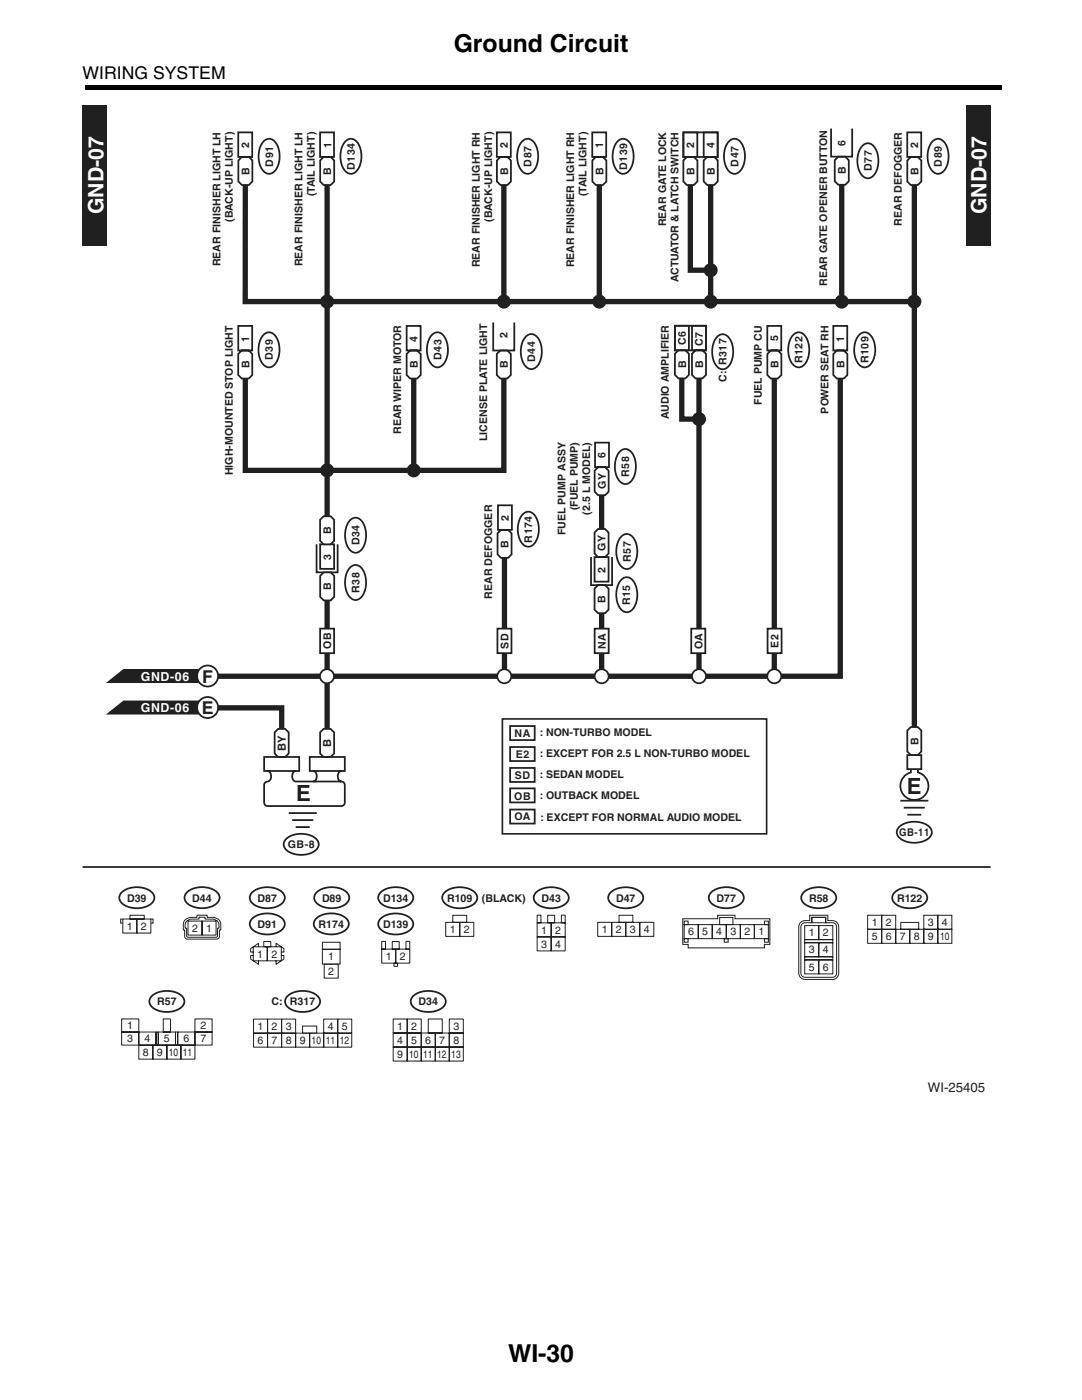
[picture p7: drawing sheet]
<svg xmlns="http://www.w3.org/2000/svg" width="216mm" height="279mm" viewBox="0 0 216 279" stroke-linecap="round" stroke-linejoin="round" font-family="sans-serif">
<path d="M17 17h183v.8h-183z" fill="#000"/>
<g fill="#231f20">
<path d="M16.5 21h4.9v28h-4.9z"/>
<path d="M192.8 21h4.9v28h-4.9z"/>
</g>
<path d="M52.8 28.1a1.63 1.63 0 0 1 2.6 .9 4.9 4.9 0 0 1-.8 5.3 1.63 1.63 0 0 1-2.5-.9 4.9 4.9 0 0 1 .7-5.3zM16.5 173.1h181.2" fill="none" stroke="#231f20" stroke-width=".35"/>
<path d="M49 36.2l-.1 24h133.6M49 74.8v19.1h51.6v-19.1M42.1 141.3h14.1v4.6" fill="none" stroke="#231f20" stroke-width="1.1" stroke-linecap="butt"/>
<path d="M48.3 31.3h1.4l.7 .7v4.2l-.7 .7h-1.4l-.7-.7v-4.2z" fill="#fff"/>
<path d="M47.6 26.4h2.7v4.9h-2.7zM48.3 31.3h1.4l.7 .7v4.2l-.7 .7h-1.4l-.7-.7v-4.2zM69.1 28.1a1.63 1.63 0 0 1 2.6 .9 4.9 4.9 0 0 1-.7 5.3 1.63 1.63 0 0 1-2.6-.9 4.9 4.9 0 0 1 .7-5.3z" fill="none" stroke="#231f20" stroke-width=".35"/>
<path d="M65.3 36.7v67.1M65.3 119.1v32.1" fill="none" stroke="#231f20" stroke-width="1.1" stroke-linecap="butt"/>
<path d="M63.9 32l.7-.7h1.4l.7 .7v4.2l-.7 .7h-1.4l-.7-.7z" fill="#fff"/>
<path d="M63.9 26.4h2.8v4.9h-2.8zM63.9 32l.7-.7h1.4l.7 .7v4.2l-.7 .7h-1.4l-.7-.7zM104.4 28.1a1.63 1.63 0 0 1 2.6 .9 4.9 4.9 0 0 1-.8 5.3 1.63 1.63 0 0 1-2.5-.9 4.9 4.9 0 0 1 .7-5.3z" fill="none" stroke="#231f20" stroke-width=".35"/>
<path d="M100.6 36.2v24" fill="none" stroke="#231f20" stroke-width="1.1" stroke-linecap="butt"/>
<path d="M99.2 32l.7-.7h1.4l.7 .7v4.2l-.7 .7h-1.4l-.7-.7z" fill="#fff"/>
<path d="M99.2 26.4h2.8v4.9h-2.8zM99.2 32l.7-.7h1.4l.7 .7v4.2l-.7 .7h-1.4l-.7-.7zM52.8 66.7a1.63 1.63 0 0 1 2.5 .9 4.9 4.9 0 0 1-.7 5.4 1.63 1.63 0 0 1-2.5-1 4.9 4.9 0 0 1 .7-5.3z" fill="none" stroke="#231f20" stroke-width=".35"/>
<path d="M48.3 70h1.4l.7 .7v4.2l-.7 .7h-1.4l-.7-.7v-4.2z" fill="#fff"/>
<path d="M47.6 65.1h2.7v4.9h-2.7zM48.3 70h1.4l.7 .7v4.2l-.7 .7h-1.4l-.7-.7v-4.2zM86.4 66.7a1.63 1.63 0 0 1 2.6 .9 4.9 4.9 0 0 1-.8 5.4 1.63 1.63 0 0 1-2.5-1 4.9 4.9 0 0 1 .7-5.3z" fill="none" stroke="#231f20" stroke-width=".35"/>
<path d="M82.6 74.8v19.1" fill="none" stroke="#231f20" stroke-width="1.1" stroke-linecap="butt"/>
<path d="M81.9 70h1.4l.7 .7v4.2l-.7 .7h-1.4l-.7-.7v-4.2z" fill="#fff"/>
<path d="M81.2 65.1h2.8v4.9h-2.8zM81.9 70h1.4l.7 .7v4.2l-.7 .7h-1.4l-.7-.7v-4.2zM105.1 67a1.63 1.63 0 0 1 2.6 1 4.9 4.9 0 0 1-.7 5.3 1.63 1.63 0 0 1-2.6-.9 4.9 4.9 0 0 1 .7-5.4z" fill="none" stroke="#231f20" stroke-width=".35"/>
<path d="M100.7 110.7v24.1M120.1 122.4v12.4" fill="none" stroke="#231f20" stroke-width="1.1" stroke-linecap="butt"/>
<path d="M99.9 70h1.4l.7 .7v4.2l-.7 .7h-1.4l-.7-.7v-4.2z" fill="#fff"/>
<path d="M99.9 70h1.4l.7 .7v4.2l-.7 .7h-1.4l-.7-.7v-4.2zM104.5 102.5a1.63 1.63 0 0 1 2.6 1 4.9 4.9 0 0 1-.7 5.3 1.63 1.63 0 0 1-2.6-1 4.9 4.9 0 0 1 .7-5.3z" fill="none" stroke="#231f20" stroke-width=".35"/>
<path d="M100 105.8h1.4l.7 .7v4.2l-.7 .7h-1.4l-.7-.7v-4.2z" fill="#fff"/>
<path d="M123.9 90a1.63 1.63 0 0 1 2.6 .9 4.9 4.9 0 0 1-.7 5.4 1.63 1.63 0 0 1-2.6-1 4.9 4.9 0 0 1 .7-5.3zM99.4 100.9h2.8v4.9h-2.8zM100 105.8h1.4l.7 .7v4.2l-.7 .7h-1.4l-.7-.7v-4.2z" fill="none" stroke="#231f20" stroke-width=".35"/>
<path d="M119.4 93.3h1.4l.7 .7v4.2l-.7 .7h-1.4l-.7-.7v-4.2z" fill="#fff"/>
<path d="M158.5 66.7a1.63 1.63 0 0 1 2.6 .9 4.9 4.9 0 0 1-.7 5.4 1.63 1.63 0 0 1-2.6-1 4.9 4.9 0 0 1 .7-5.3zM118.8 88.4h2.8v4.9h-2.8zM119.4 93.3h1.4l.7 .7v4.2l-.7 .7h-1.4l-.7-.7v-4.2z" fill="none" stroke="#231f20" stroke-width=".35"/>
<path d="M136.1 74.8v8.9h3.4M139.5 71.6v63.4M154.6 74.8v60.2" fill="none" stroke="#231f20" stroke-width="1.1" stroke-linecap="butt"/>
<path d="M153.9 70h1.4l.7 .7v4.2l-.7 .7h-1.4l-.7-.7v-4.2z" fill="#fff"/>
<path d="M153.2 65.1h2.7v4.9h-2.7zM153.9 70h1.4l.7 .7v4.2l-.7 .7h-1.4l-.7-.7v-4.2zM171.7 66.7a1.63 1.63 0 0 1 2.5 .9 4.9 4.9 0 0 1-.7 5.4 1.63 1.63 0 0 1-2.5-1 4.9 4.9 0 0 1 .7-5.3z" fill="none" stroke="#231f20" stroke-width=".35"/>
<path d="M167.7 74.8v60.2h-129.6" fill="none" stroke="#231f20" stroke-width="1.1" stroke-linecap="butt"/>
<path d="M167 70h1.4l.7 .7v4.2l-.7 .7h-1.4l-.7-.7v-4.2z" fill="#fff"/>
<path d="M123.5 28.1a1.63 1.63 0 0 1 2.5 .9 4.9 4.9 0 0 1-.7 5.3 1.63 1.63 0 0 1-2.6-.9 4.9 4.9 0 0 1 .8-5.3zM166.3 65.1h2.8v4.9h-2.8zM167 70h1.4l.7 .7v4.2l-.7 .7h-1.4l-.7-.7v-4.2z" fill="none" stroke="#231f20" stroke-width=".35"/>
<path d="M119.6 36.2v24M141.9 36.2v24M168 36.2v24M182.5 36.2v112" fill="none" stroke="#231f20" stroke-width="1.1" stroke-linecap="butt"/>
<path d="M118.2 32l.7-.7h1.4l.7 .7v4.2l-.7 .7h-1.4l-.7-.7z" fill="#fff"/>
<path d="M118.2 26.4h2.8v4.9h-2.8zM118.2 32l.7-.7h1.4l.7 .7v4.2l-.7 .7h-1.4l-.7-.7zM145.7 28.1a1.63 1.63 0 0 1 2.5 .9 4.9 4.9 0 0 1-.7 5.3 1.63 1.63 0 0 1-2.5-.9 4.9 4.9 0 0 1 .7-5.3z" fill="none" stroke="#231f20" stroke-width=".35"/>
<path d="M140.5 32l.7-.7h1.4l.7 .7v4.2l-.7 .7h-1.4l-.7-.7z" fill="#fff"/>
<path d="M140.5 32l.7-.7h1.4l.7 .7v4.2l-.7 .7h-1.4l-.7-.7zM140.5 26.4h2.7v4.9h-2.7z" fill="none" stroke="#231f20" stroke-width=".35"/>
<path d="M137.8 36.2v17.7h4.1" fill="none" stroke="#231f20" stroke-width="1.1" stroke-linecap="butt"/>
<path d="M136.4 32l.7-.7h1.4l.7 .7v4.2l-.7 .7h-1.4l-.7-.7z" fill="#fff"/>
<path d="M136.4 32l.7-.7h1.4l.7 .7v4.2l-.7 .7h-1.4l-.7-.7zM136.4 26.4h2.8v4.9h-2.8zM186.3 28.1a1.63 1.63 0 0 1 2.6 .9 4.9 4.9 0 0 1-.7 5.3 1.63 1.63 0 0 1-2.6-.9 4.9 4.9 0 0 1 .7-5.3z" fill="none" stroke="#231f20" stroke-width=".35"/>
<path d="M181.8 31.3h1.4l.7 .7v4.2l-.7 .7h-1.4l-.7-.7v-4.2z" fill="#fff"/>
<path d="M172.3 29a1.63 1.63 0 0 1 2.6 .9 4.9 4.9 0 0 1-.7 5.3 1.63 1.63 0 0 1-2.6-.9 4.9 4.9 0 0 1 .7-5.3zM181.1 26.4h2.8v4.9h-2.8zM181.8 31.3h1.4l.7 .7v4.2l-.7 .7h-1.4l-.7-.7v-4.2z" fill="none" stroke="#231f20" stroke-width=".35"/>
<path d="M167.3 31.3h1.4l.7 .7v4.2l-.7 .7h-1.4l-.7-.7v-4.2z" fill="#fff"/>
<path d="M167.3 31.3h1.4l.7 .7v4.2l-.7 .7h-1.4l-.7-.7v-4.2zM134.7 65h2.8v4.9h-2.8zM143.3 67.1a1.63 1.63 0 0 1 2.6 .9 4.9 4.9 0 0 1-.7 5.4 1.63 1.63 0 0 1-2.6-1 4.9 4.9 0 0 1 .7-5.3z" fill="none" stroke="#231f20" stroke-width=".35"/>
<path d="M134.7 70.6l.7-.7h1.4l.7 .7v4.2l-.7 .7h-1.4l-.7-.7z" fill="#fff"/>
<path d="M134.7 70.6l.7-.7h1.4l.7 .7v4.2l-.7 .7h-1.4l-.7-.7zM138.1 65h2.8v4.9h-2.8z" fill="none" stroke="#231f20" stroke-width=".35"/>
<path d="M138.1 70.6l.7-.7h1.4l.7 .7v4.2l-.7 .7h-1.4l-.7-.7z" fill="#fff"/>
<path d="M134.7 65h6.2v4.9h-6.2zM138.1 70.6l.7-.7h1.4l.7 .7v4.2l-.7 .7h-1.4l-.7-.7zM63.2 108.7v5.6h4.2v-5.6M63.9 108.7h2.8v4.9h-2.8zM70.1 103.7a1.63 1.63 0 0 1 2.5 .9 4.9 4.9 0 0 1-.7 5.4 1.63 1.63 0 0 1-2.6-1 4.9 4.9 0 0 1 .8-5.3zM70.1 113.1a1.63 1.63 0 0 1 2.5 1 4.9 4.9 0 0 1-.7 5.3 1.63 1.63 0 0 1-2.6-.9 4.9 4.9 0 0 1 .8-5.4z" fill="none" stroke="#231f20" stroke-width=".35"/>
<path d="M63.9 103.8l.7-.7h1.4l.7 .7v4.2l-.7 .7h-1.4l-.7-.7z" fill="#fff"/>
<path d="M63.9 103.8l.7-.7h1.4l.7 .7v4.2l-.7 .7h-1.4l-.7-.7z" fill="none" stroke="#231f20" stroke-width=".35"/>
<path d="M63.9 115l.7-.7h1.4l.7 .7v4.2l-.7 .7h-1.4l-.7-.7z" fill="#fff"/>
<path d="M63.9 115l.7-.7h1.4l.7 .7v4.2l-.7 .7h-1.4l-.7-.7zM179.4 165.2a4.8 4.8 0 0 1 6.2 0 1.63 1.63 0 0 1-.9 2.6 4.9 4.9 0 0 1-5.3-.7 1.38 1.38 0 0 1 0-1.9z" fill="none" stroke="#231f20" stroke-width=".35"/>
<path d="M181.1 145.8l.7-.7h1.4l.7 .7v4.2l-.7 .7h-1.4l-.7-.7z" fill="#fff"/>
<path d="M181.1 145.8l.7-.7h1.4l.7 .7v4.2l-.7 .7h-1.4l-.7-.7z" fill="none" stroke="#231f20" stroke-width=".35"/>
<path d="M181.3 155.3h2.4v.6h-1.7v.6h1.5v.6h-1.5v.8h1.7v.6h-2.4z" fill="#231f20"/>
<path d="M179.7 159.8h5.6M181.1 150.7h2.8v2.8h-2.8zM181.8 153.5v.7a2.8 2.8 0 0 0-1.6 4.3 2.8 2.8 0 0 0 4.6 0 2.8 2.8 0 0 0-1.6-4.3v-.7M57 167.6a4.8 4.8 0 0 1 6.3 0 1.63 1.63 0 0 1-1 2.6 4.9 4.9 0 0 1-5.3-.7 1.38 1.38 0 0 1 0-1.9zM180.4 161.2h4.2M181.1 162.6h2.8" fill="none" stroke="#231f20" stroke-width=".35"/>
<path d="M55.5 145.5h1.4l.7 .7v4.2l-.7 .7h-1.4l-.7-.7v-4.2z" fill="#fff"/>
<path d="M55.5 145.5h1.4l.7 .7v4.2l-.7 .7h-1.4l-.7-.7v-4.2z" fill="none" stroke="#231f20" stroke-width=".35"/>
<path d="M63.9 146.2l.7-.7h1.4l.7 .7v4.2l-.7 .7h-1.4l-.7-.7z" fill="#fff"/>
<path d="M63.9 146.2l.7-.7h1.4l.7 .7v4.2l-.7 .7h-1.4l-.7-.7z" fill="none" stroke="#231f20" stroke-width=".35"/>
<path d="M59.4 156.7h2.3v.6h-1.6v.6h1.5v.6h-1.5v.8h1.7v.6h-2.4z" fill="#231f20"/>
<path d="M52.7 151.1h7v2.8h-7zM53.4 153.9a1.12 1.12 0 0 1 .7 1.2 1.12 1.12 0 0 1-.9 1l-.4 .3-.1 .3v3.5a.7 .7 0 0 0 .7 .7h14.7a.7 .7 0 0 0 .7-.7v-3.5a.7 .7 0 0 0-.7-.7h-9.1a1.14 1.14 0 0 1-.7-1 1.14 1.14 0 0 1 .7-1.1M61.8 151.1h7v2.8h-7zM62.5 153.9a1.14 1.14 0 0 1 .7 1.1 1.14 1.14 0 0 1-.7 1M68.1 153.9a1.14 1.14 0 0 0-.7 1.1 1.14 1.14 0 0 0 .7 1M57.6 162.3h5.6M58.3 163.7h4.2M59 165.1h2.8" fill="none" stroke="#231f20" stroke-width=".35"/>
<path d="M21.1 136.3l3.5-2.8h16.8v2.8z" fill="#231f20"/>
<circle cx="41.4" cy="134.9" r="2.1" fill="#fff"/>
<circle cx="41.4" cy="134.9" r="2.1" fill="none" stroke="#231f20" stroke-width=".35"/>
<path d="M21.1 142.6l3.5-2.8h16.8v2.8z" fill="#231f20"/>
<circle cx="41.4" cy="141.2" r="2.1" fill="#fff"/>
<circle cx="41.4" cy="141.2" r="2.1" fill="none" stroke="#231f20" stroke-width=".35"/>
<path d="M101.8 149.1h4.9v2.8h-4.9z" fill="#fff"/>
<path d="M101.8 149.1h4.9v2.8h-4.9z" fill="none" stroke="#231f20" stroke-width=".35"/>
<path d="M101.8 144.9h4.9v2.8h-4.9z" fill="#fff"/>
<path d="M101.8 144.9h4.9v2.8h-4.9z" fill="none" stroke="#231f20" stroke-width=".35"/>
<path d="M101.8 161.6h4.9v2.8h-4.9z" fill="#fff"/>
<path d="M101.8 161.6h4.9v2.8h-4.9z" fill="none" stroke="#231f20" stroke-width=".35"/>
<path d="M101.8 153.3h4.9v2.8h-4.9z" fill="#fff"/>
<path d="M101.8 153.3h4.9v2.8h-4.9z" fill="none" stroke="#231f20" stroke-width=".35"/>
<path d="M101.8 157.4h4.9v2.8h-4.9z" fill="#fff"/>
<path d="M101.8 157.4h4.9v2.8h-4.9z" fill="none" stroke="#231f20" stroke-width=".35"/>
<path d="M100.3 143.5h52.7v23h-52.7z" fill="none" stroke="#231f20" stroke-width=".33"/>
<circle cx="100.7" cy="135" r="1.4" fill="#fff"/>
<circle cx="100.7" cy="135" r="1.4" fill="none" stroke="#231f20" stroke-width=".35"/>
<circle cx="65.3" cy="135" r="1.4" fill="#fff"/>
<circle cx="65.3" cy="135" r="1.4" fill="none" stroke="#231f20" stroke-width=".35"/>
<circle cx="120.1" cy="135" r="1.4" fill="#fff"/>
<circle cx="120.1" cy="135" r="1.4" fill="none" stroke="#231f20" stroke-width=".35"/>
<circle cx="154.6" cy="135" r="1.4" fill="#fff"/>
<circle cx="154.6" cy="135" r="1.4" fill="none" stroke="#231f20" stroke-width=".35"/>
<circle cx="139.5" cy="135" r="1.4" fill="#fff"/>
<circle cx="139.5" cy="135" r="1.4" fill="none" stroke="#231f20" stroke-width=".35"/>
<g fill="#231f20">
<circle cx="168" cy="60.2" r="1.4"/>
<circle cx="141.9" cy="60.2" r="1.4"/>
<circle cx="141.9" cy="53.9" r="1.4"/>
<circle cx="119.6" cy="60.2" r="1.4"/>
<circle cx="100.6" cy="60.2" r="1.4"/>
<circle cx="65.3" cy="60.2" r="1.4"/>
<circle cx="182.5" cy="60.2" r="1.4"/>
<circle cx="139.5" cy="83.7" r="1.4"/>
<circle cx="82.6" cy="93.9" r="1.4"/>
<circle cx="65.3" cy="93.9" r="1.4"/>
</g>
<path d="M99.3 125.5h2.8v4.9h-2.8z" fill="#fff"/>
<path d="M99.3 125.5h2.8v4.9h-2.8z" fill="none" stroke="#231f20" stroke-width=".35"/>
<path d="M63.9 125.5h2.8v4.9h-2.8z" fill="#fff"/>
<path d="M63.9 125.5h2.8v4.9h-2.8z" fill="none" stroke="#231f20" stroke-width=".35"/>
<path d="M118.7 125.5h2.8v4.9h-2.8z" fill="#fff"/>
<path d="M118.7 125.5h2.8v4.9h-2.8z" fill="none" stroke="#231f20" stroke-width=".35"/>
<path d="M138 125.5h2.8v4.9h-2.8z" fill="#fff"/>
<path d="M138 125.5h2.8v4.9h-2.8z" fill="none" stroke="#231f20" stroke-width=".35"/>
<path d="M153.2 125.5h2.8v4.9h-2.8z" fill="#fff"/>
<g fill="none" stroke="#231f20" stroke-width=".35">
<path d="M136.4 26.4h6.8v4.9h-6.8zM170.1 25.7v5.6h-4.2v-5.6M102.7 64.4v5.6h-4.3v-5.6M118 111.2v5.6h4.2v-5.6M118.7 117.5l.7-.7h1.4l.7 .7v4.2l-.7 .7h-1.4l-.7-.7zM118.7 106.3l.7-.7h1.4l.7 .7v4.2l-.7 .7h-1.4l-.7-.7zM118.7 111.2h2.8v4.9h-2.8zM124.2 115.6a1.63 1.63 0 0 1 2.5 .9 4.9 4.9 0 0 1-.7 5.4 1.63 1.63 0 0 1-2.5-1 4.9 4.9 0 0 1 .7-5.3zM124.2 106.9a1.63 1.63 0 0 1 2.5 1 4.9 4.9 0 0 1-.7 5.3 1.63 1.63 0 0 1-2.5-.9 4.9 4.9 0 0 1 .7-5.4zM153.2 125.5h2.8v4.9h-2.8zM24.2 178.3a4.8 4.8 0 0 1 6.3 0 1.63 1.63 0 0 1-1 2.5 4.9 4.9 0 0 1-5.3-.7 1.38 1.38 0 0 1 0-1.8zM37.2 178.3a4.8 4.8 0 0 1 6.3 0 1.63 1.63 0 0 1-1 2.5 4.9 4.9 0 0 1-5.3-.7 1.38 1.38 0 0 1 0-1.8z"/>
<path d="M50.2 178.3a4.8 4.8 0 0 1 6.3 0 1.63 1.63 0 0 1-1 2.5 4.9 4.9 0 0 1-5.3-.7 1.38 1.38 0 0 1 0-1.8zM63.1 178.3a4.8 4.8 0 0 1 6.3 0 1.63 1.63 0 0 1-1 2.5 4.9 4.9 0 0 1-5.3-.7 1.38 1.38 0 0 1 0-1.8zM75.8 178.3a4.8 4.8 0 0 1 6.3 0 1.63 1.63 0 0 1-.9 2.5 4.9 4.9 0 0 1-5.4-.7 1.38 1.38 0 0 1 0-1.8zM88.6 178.3a4.8 4.8 0 0 1 6.3 0 1.63 1.63 0 0 1-.9 2.5 4.9 4.9 0 0 1-5.4-.7 1.38 1.38 0 0 1 0-1.8zM106.9 178.3a4.8 4.8 0 0 1 6.3 0 1.63 1.63 0 0 1-1 2.5 4.9 4.9 0 0 1-5.3-.7 1.38 1.38 0 0 1 0-1.8zM121.8 178.3a4.8 4.8 0 0 1 6.2 0 1.63 1.63 0 0 1-.9 2.6 4.9 4.9 0 0 1-5.3-.8 1.38 1.38 0 0 1 0-1.8zM141.8 178.3a4.8 4.8 0 0 1 6.3 0 1.63 1.63 0 0 1-.9 2.5 4.9 4.9 0 0 1-5.4-.7 1.38 1.38 0 0 1 0-1.8zM160.3 178.3a4.8 4.8 0 0 1 6.3 0 1.63 1.63 0 0 1-1 2.5 4.9 4.9 0 0 1-5.3-.7 1.38 1.38 0 0 1 0-1.8zM178.4 178.3a4.8 4.8 0 0 1 6.3 0 1.63 1.63 0 0 1-.9 2.5 4.9 4.9 0 0 1-5.4-.7 1.38 1.38 0 0 1 0-1.8zM30.2 199a4.8 4.8 0 0 1 6.3 0 1.63 1.63 0 0 1-1 2.5 4.9 4.9 0 0 1-5.3-.7 1.38 1.38 0 0 1 0-1.8zM50.2 183.5a4.8 4.8 0 0 1 6.3 0 1.63 1.63 0 0 1-1 2.6 4.9 4.9 0 0 1-5.3-.7 1.38 1.38 0 0 1 0-1.9zM57.3 199a4.8 4.8 0 0 1 6.2 0 1.63 1.63 0 0 1-.9 2.5 4.9 4.9 0 0 1-5.3-.7 1.38 1.38 0 0 1 0-1.8z"/>
<path d="M63 183.5a4.8 4.8 0 0 1 6.3 0 1.63 1.63 0 0 1-1 2.6 4.9 4.9 0 0 1-5.3-.7 1.38 1.38 0 0 1 0-1.9zM75.8 183.5a4.8 4.8 0 0 1 6.3 0 1.63 1.63 0 0 1-.9 2.6 4.9 4.9 0 0 1-5.4-.7 1.38 1.38 0 0 1 0-1.9zM82.3 199a4.8 4.8 0 0 1 6.3 0 1.63 1.63 0 0 1-.9 2.5 4.9 4.9 0 0 1-5.4-.7 1.38 1.38 0 0 1 0-1.8z"/>
</g>
<g fill="none" stroke="#231f20" stroke-width=".2">
<path d="M24.5 183.5h2.8v2.8h-2.8zM24.5 183.5h-.4v.8h.4M25.9 182.7h2.9v.8h-2.9zM27.3 183.5h2.8v2.8h-2.8zM30.1 183.5h.4v.8h-.4M37 183.6l.3-.3a3.3 3.3 0 0 1 2-.2v-.4h2v.4a3.3 3.3 0 0 1 2 .2l.7 .7 .1 1.6h-.3v1.5l-.5 .4h-5.9l-.3-.2-.2-.3v-1.4h-.3l.1-1.6zM37.4 183.8l.8-.3h1.5v-.4h1.2v.4h1.7a1.35 1.35 0 0 1 1.1 1.8h-.3l-.1 1.7-5.7 .1-.3-.2v-1.6h-.4l.2-1.2zM37.5 183.9h2.8v2.8h-2.8zM40.3 183.9h2.8v2.8h-2.8zM50.6 189h2.8v2.8h-2.8zM50.6 190.7h-.6v.8l1.6 1v-.7M51.6 189v-.7l-1.6 1v.8h.6"/>
<path d="M52.7 188h1.4v1h-1.4zM53.4 189h2.8v2.8h-2.8zM55.1 189v-.7l1.6 1v.8h-.5M56.2 190.7h.5v.8l-1.6 1v-.7M64.4 189.5h3.5v3h-3.5zM64.4 188.1h3.5v1.4h-3.5zM64.7 192.5h2.8v2.8h-2.8zM76.2 189.5h2.8v2.8h-2.8zM76.2 187.9h.7v1.6h-.7zM78.3 187.9h1.4v1.6h-1.4zM78.6 192.3h.7v.6h-.7zM79 189.5h2.8v2.8h-2.8z"/>
<path d="M81 187.9h.8v1.6h-.8zM89 184.1h2.8v2.8h-2.8zM90.4 182.7h2.8v1.4h-2.8zM91.8 184.1h2.8v2.8h-2.8zM107.2 184.2h2.8v2.8h-2.8zM107.2 187h2.8v2.8h-2.8zM107.2 182.7h.8v1.5h-.8zM109.3 182.7h1.4v1.5h-1.4zM110 187h2.8v2.8h-2.8zM110 184.2h2.8v2.8h-2.8zM112.1 182.7h.7v1.5h-.7zM119.3 184.1h2.8v2.8h-2.8z"/>
<path d="M122.1 184.1h2.8v2.8h-2.8zM123.6 182.7h2.7v1.4h-2.7zM124.9 184.1h2.8v2.8h-2.8zM127.7 184.1h2.8v2.8h-2.8zM136.3 183.4h6.9v-.7h3.5v.7h7v5.1h-1.1v.7h-15.2v-.7h-1.1zM136.6 184.6h2.8v2.8h-2.8zM136.6 183.9h.8v.7h-.8zM136.6 187.4h.8v.7h-.8zM139.4 184.6h2.8v2.8h-2.8zM142.2 184.6h2.8v2.8h-2.8zM143.6 183.2h2.7v1.4h-2.7zM144.6 187.4h.7v.7h-.7z"/>
<path d="M145 184.6h2.8v2.8h-2.8zM147.8 184.6h2.8v2.8h-2.8zM150.6 184.6h2.8v2.8h-2.8zM152.6 183.9h.8v.7h-.8zM152.6 187.4h.8v.7h-.8zM159.7 184.3a1.82 1.82 0 0 1 1.9-.5v-1.1h3.6v1.1a1.69 1.69 0 0 1 2.2 .8v9.7a1.23 1.23 0 0 1-1.2 1.2h-5.5a1.24 1.24 0 0 1-1.3-1.2v-9.3zM160.1 184.4l.6-.2h1.3v-1.1h2.8v1.1h1.4a.81 .81 0 0 1 .8 .8v9.3a.81 .81 0 0 1-.8 .8h-5.5a.81 .81 0 0 1-.8-.8v-9.3zM160.6 184.8h2.8v2.8h-2.8zM160.6 188.2h2.8v2.8h-2.8zM160.6 191.6h2.8v2.8h-2.8zM160.6 187.6h5.6v.6h-5.6zM160.6 191h5.6v.6h-5.6z"/>
<path d="M162 183.1h2.8v1.1h-2.8zM163.4 184.8h2.8v2.8h-2.8zM163.4 188.2h2.8v2.8h-2.8zM163.4 191.6h2.8v2.8h-2.8zM173.2 185.5h2.8v2.8h-2.8zM173.2 182.7h2.8v2.8h-2.8zM176 185.5h2.8v2.8h-2.8zM176 182.7h2.8v2.8h-2.8zM178.8 185.5h2.8v2.8h-2.8zM179.8 184.1h3.6v1.4h-3.6zM181.6 185.5h2.8v2.8h-2.8zM184.4 185.5h2.8v2.8h-2.8z"/>
<path d="M184.4 182.7h2.8v2.8h-2.8zM187.2 185.5h2.8v2.8h-2.8zM187.2 182.7h2.8v2.8h-2.8zM24.3 206h3.4v2.6h-3.4zM24.3 203.4h3.4v2.6h-3.4zM27.7 208.6h2.8v2.8h-2.8zM27.7 206h3.4v2.6h-3.4zM30.5 208.6h2.8v2.8h-2.8zM31.1 206h.5v2.6h-.5zM31.6 206h3.4v2.6h-3.4zM32.6 203.4h1.4v2.6h-1.4zM33.3 208.6h2.8v2.8h-2.8z"/>
<path d="M35 206h.5v2.6h-.5zM35.5 206h3.4v2.6h-3.4zM36.1 208.6h2.8v2.8h-2.8zM38.9 206h3.4v2.6h-3.4zM38.9 203.4h3.4v2.6h-3.4zM50.6 203.4h2.8v2.8h-2.8zM50.6 206.2h2.8v2.8h-2.8zM53.4 203.4h2.8v2.8h-2.8zM53.4 206.2h2.8v2.8h-2.8zM56.2 203.4h2.8v2.8h-2.8zM56.2 206.2h2.8v2.8h-2.8zM59 206.2h2.8v2.8h-2.8z"/>
<path d="M60.4 204.8h2.8v1.4h-2.8zM61.8 206.2h2.8v2.8h-2.8zM64.6 206.2h2.8v2.8h-2.8zM64.6 203.4h2.8v2.8h-2.8zM67.4 203.4h2.8v2.8h-2.8zM67.4 206.2h2.8v2.8h-2.8zM78.5 209h2.8v2.8h-2.8zM78.5 206.2h2.8v2.8h-2.8zM78.5 203.4h2.8v2.8h-2.8zM81.3 209h2.8v2.8h-2.8zM81.3 206.2h2.8v2.8h-2.8zM81.3 203.4h2.8v2.8h-2.8z"/>
<path d="M84.1 209h2.8v2.8h-2.8zM84.1 206.2h2.8v2.8h-2.8zM85.5 203.4h2.8v2.8h-2.8zM86.9 209h2.8v2.8h-2.8zM86.9 206.2h2.8v2.8h-2.8zM89.7 209h2.8v2.8h-2.8zM89.7 203.4h2.8v2.8h-2.8zM89.7 206.2h2.8v2.8h-2.8z"/>
</g>
<path d="M120.1 98.9v6.7" fill="none" stroke="#231f20" stroke-width="1.1" stroke-linecap="butt"/>
<g font-size="4.9">
<text x="90.6" y="10.3">Ground Circuit</text>
<text x="101.4" y="271.9">WI-30</text>
</g>
<g font-size="4.2" fill="#fff">
<text x="20.6" y="42.8" transform="rotate(-90 20.6 42.8)">GND-07</text>
<text x="196.9" y="42.8" transform="rotate(-90 196.9 42.8)">GND-07</text>
</g>
<text font-size="3.5" x="16.5" y="15.7">WIRING SYSTEM</text>
<g font-size="3.5" fill="#231f20">
<text x="40.4" y="136.2">F</text>
<text x="40.3" y="142.5">E</text>
</g>
<text font-size="2.6" fill="#231f20" x="185.2" y="218">WI-25405</text>
<g font-size="2.5" fill="#fff">
<text x="28.1" y="135.9">GND-06</text>
<text x="28.1" y="142.1">GND-06</text>
</g>
<g font-size="2.2" fill="#231f20">
<text x="57" y="149.8" transform="rotate(-90 57 149.8)">BY</text>
<text x="66.1" y="149.1" transform="rotate(-90 66.1 149.1)">B</text>
</g>
<g font-size="2.1" fill="#231f20">
<text x="49.7" y="29.6" transform="rotate(-90 49.7 29.6)">2</text>
<text x="66.1" y="29.6" transform="rotate(-90 66.1 29.6)">1</text>
<text x="101.3" y="29.6" transform="rotate(-90 101.3 29.6)">2</text>
<text x="120.4" y="29.6" transform="rotate(-90 120.4 29.6)">1</text>
<text x="138.6" y="29.6" transform="rotate(-90 138.6 29.6)">2</text>
<text x="142.6" y="29.6" transform="rotate(-90 142.6 29.6)">4</text>
<text x="168.8" y="29.1" transform="rotate(-90 168.8 29.1)">6</text>
<text x="183.3" y="29.6" transform="rotate(-90 183.3 29.6)">2</text>
<text x="49.8" y="34.8" transform="rotate(-90 49.8 34.8)">B</text>
<text x="54.5" y="33.2" transform="rotate(-90 54.5 33.2)">D91</text>
<text x="66.1" y="34.8" transform="rotate(-90 66.1 34.8)">B</text>
<text x="70.8" y="33.9" transform="rotate(-90 70.8 33.9)">D134</text>
<text x="101.4" y="34.8" transform="rotate(-90 101.4 34.8)">B</text>
<text x="106.1" y="33.2" transform="rotate(-90 106.1 33.2)">D87</text>
<text x="120.5" y="34.8" transform="rotate(-90 120.5 34.8)">B</text>
<text x="125.2" y="33.9" transform="rotate(-90 125.2 33.9)">D139</text>
<text x="138.6" y="34.8" transform="rotate(-90 138.6 34.8)">B</text>
<text x="142.7" y="34.8" transform="rotate(-90 142.7 34.8)">B</text>
<text x="147.4" y="33.2" transform="rotate(-90 147.4 33.2)">D47</text>
<text x="168.8" y="34.8" transform="rotate(-90 168.8 34.8)">B</text>
<text x="174" y="34.1" transform="rotate(-90 174 34.1)">D77</text>
<text x="183.3" y="34.8" transform="rotate(-90 183.3 34.8)">B</text>
<text x="188" y="33.3" transform="rotate(-90 188 33.3)">D89</text>
<text x="62.8" y="39.2" transform="rotate(-90 62.8 39.2)">(TAIL LIGHT)</text>
<text x="117.1" y="39.2" transform="rotate(-90 117.1 39.2)">(TAIL LIGHT)</text>
<text x="46.5" y="44.3" transform="rotate(-90 46.5 44.3)">(BACK-UP LIGHT)</text>
<text x="98.3" y="44.3" transform="rotate(-90 98.3 44.3)">(BACK-UP LIGHT)</text>
<text x="133" y="45.2" transform="rotate(-90 133 45.2)">REAR GATE LOCK</text>
<text x="180" y="45" transform="rotate(-90 180 45)">REAR DEFOGGER</text>
<text x="44" y="53.1" transform="rotate(-90 44 53.1)">REAR FINISHER LIGHT LH</text>
<text x="60.3" y="53.1" transform="rotate(-90 60.3 53.1)">REAR FINISHER LIGHT LH</text>
<text x="95.8" y="53.4" transform="rotate(-90 95.8 53.4)">REAR FINISHER LIGHT RH</text>
<text x="114.6" y="53.4" transform="rotate(-90 114.6 53.4)">REAR FINISHER LIGHT RH</text>
<text x="135.5" y="56.4" transform="rotate(-90 135.5 56.4)">ACTUATOR &amp; LATCH SWITCH</text>
<text x="165.1" y="57.1" transform="rotate(-90 165.1 57.1)">REAR GATE OPENER BUTTON</text>
<text x="49.7" y="68.2" transform="rotate(-90 49.7 68.2)">1</text>
<text x="54.5" y="71.9" transform="rotate(-90 54.5 71.9)">D39</text>
<text x="83.3" y="68.2" transform="rotate(-90 83.3 68.2)">4</text>
<text x="88.1" y="71.9" transform="rotate(-90 88.1 71.9)">D43</text>
<text x="101.3" y="67.6" transform="rotate(-90 101.3 67.6)">2</text>
<text x="136.9" y="68.9" transform="rotate(-90 136.9 68.9)">C6</text>
<text x="140.3" y="69" transform="rotate(-90 140.3 69)">C7</text>
<text x="155.3" y="68.1" transform="rotate(-90 155.3 68.1)">5</text>
<text x="168.5" y="68.2" transform="rotate(-90 168.5 68.2)">1</text>
<text x="49.8" y="73.5" transform="rotate(-90 49.8 73.5)">B</text>
<text x="83.4" y="73.5" transform="rotate(-90 83.4 73.5)">B</text>
<text x="101.4" y="73.5" transform="rotate(-90 101.4 73.5)">B</text>
<text x="106.8" y="72.2" transform="rotate(-90 106.8 72.2)">D44</text>
<text x="136.9" y="73.5" transform="rotate(-90 136.9 73.5)">B</text>
<text x="140.3" y="73.5" transform="rotate(-90 140.3 73.5)">B</text>
<text x="145" y="76.3" transform="rotate(-90 145 76.3)">C: R317</text>
<text x="155.4" y="73.5" transform="rotate(-90 155.4 73.5)">B</text>
<text x="160.2" y="72.5" transform="rotate(-90 160.2 72.5)">R122</text>
<text x="168.6" y="73.5" transform="rotate(-90 168.6 73.5)">B</text>
<text x="173.4" y="72.5" transform="rotate(-90 173.4 72.5)">R109</text>
<text x="133.5" y="83.6" transform="rotate(-90 133.5 83.6)">AUDIO AMPLIFIER</text>
<text x="152" y="80.8" transform="rotate(-90 152 80.8)">FUEL PUMP CU</text>
<text x="165.4" y="82.5" transform="rotate(-90 165.4 82.5)">POWER SEAT RH</text>
<text x="80.1" y="86.6" transform="rotate(-90 80.1 86.6)">REAR WIPER MOTOR</text>
<text x="97.2" y="88.1" transform="rotate(-90 97.2 88.1)">LICENSE PLATE LIGHT</text>
<text x="46.5" y="94.9" transform="rotate(-90 46.5 94.9)">HIGH-MOUNTED STOP LIGHT</text>
<text x="120.9" y="91.5" transform="rotate(-90 120.9 91.5)">6</text>
<text x="125.6" y="95.2" transform="rotate(-90 125.6 95.2)">R58</text>
<text x="115.3" y="101.9" transform="rotate(-90 115.3 101.9)">(FUEL PUMP)</text>
<text x="120.9" y="97.6" transform="rotate(-90 120.9 97.6)">GY</text>
<text x="66.1" y="106.6" transform="rotate(-90 66.1 106.6)">B</text>
<text x="101.6" y="104" transform="rotate(-90 101.6 104)">2</text>
<text x="112.9" y="106.8" transform="rotate(-90 112.9 106.8)">FUEL PUMP ASSY</text>
<text x="117.8" y="102.7" transform="rotate(-90 117.8 102.7)">(2.5 L MODEL)</text>
<text x="66.1" y="111.7" transform="rotate(-90 66.1 111.7)">3</text>
<text x="71.8" y="108.9" transform="rotate(-90 71.8 108.9)">D34</text>
<text x="101.5" y="109.3" transform="rotate(-90 101.5 109.3)">B</text>
<text x="106.2" y="108.3" transform="rotate(-90 106.2 108.3)">R174</text>
<text x="120.9" y="110" transform="rotate(-90 120.9 110)">GY</text>
<text x="125.9" y="112.2" transform="rotate(-90 125.9 112.2)">R57</text>
<text x="66.1" y="117.8" transform="rotate(-90 66.1 117.8)">B</text>
<text x="71.8" y="118.3" transform="rotate(-90 71.8 118.3)">R38</text>
<text x="98.2" y="119.5" transform="rotate(-90 98.2 119.5)">REAR DEFOGGER</text>
<text x="120.9" y="114.3" transform="rotate(-90 120.9 114.3)">2</text>
<text x="120.9" y="120.4" transform="rotate(-90 120.9 120.4)">B</text>
<text x="125.8" y="120.8" transform="rotate(-90 125.8 120.8)">R15</text>
<text x="66.1" y="129.6" transform="rotate(-90 66.1 129.6)">OB</text>
<text x="101.5" y="129.5" transform="rotate(-90 101.5 129.5)">SD</text>
<text x="120.9" y="129.5" transform="rotate(-90 120.9 129.5)">NA</text>
<text x="140.2" y="129.5" transform="rotate(-90 140.2 129.5)">OA</text>
<text x="155.4" y="129.3" transform="rotate(-90 155.4 129.3)">E2</text>
<text x="102.7" y="147.2">NA</text>
<text x="107.8" y="147">: NON-TURBO MODEL</text>
<text x="183.3" y="148.7" transform="rotate(-90 183.3 148.7)">B</text>
<text x="102.8" y="155.6">SD</text>
<text x="102.9" y="151.4">E2</text>
<text x="107.8" y="155.4">: SEDAN MODEL</text>
<text x="107.8" y="151.2">: EXCEPT FOR 2.5 L NON-TURBO MODEL</text>
<text x="102.7" y="159.7">OB</text>
<text x="107.8" y="159.5">: OUTBACK MODEL</text>
<text x="102.7" y="163.8">OA</text>
<text x="107.9" y="163.8">: EXCEPT FOR NORMAL AUDIO MODEL</text>
<text x="179.5" y="166.9">GB-11</text>
<text x="57.4" y="169.3">GB-8</text>
<text x="25.4" y="180">D39</text>
<text x="38.4" y="180">D44</text>
<text x="51.4" y="180">D87</text>
<text x="64.3" y="180">D89</text>
<text x="76.5" y="180">D134</text>
<text x="89.2" y="180">R109</text>
<text x="96.2" y="180">(BLACK)</text>
<text x="108.1" y="180">D43</text>
<text x="123" y="180">D47</text>
<text x="143" y="180">D77</text>
<text x="161.5" y="180">R58</text>
<text x="179.1" y="180">R122</text>
<text x="25.3" y="185.6">1</text>
<text x="28.1" y="185.6">2</text>
<text x="51.4" y="185.2">D91</text>
<text x="63.6" y="185.2">R174</text>
<text x="76.5" y="185.2">D139</text>
<text x="174" y="184.9">1</text>
<text x="176.8" y="184.9">2</text>
<text x="185.2" y="184.8">3</text>
<text x="188" y="184.8">4</text>
<text x="38.3" y="186">2</text>
<text x="41.1" y="186">1</text>
<text x="51.4" y="191.1">1</text>
<text x="54.2" y="191.1">2</text>
<text x="65.5" y="191.5">1</text>
<text x="77" y="191.6">1</text>
<text x="79.8" y="191.6">2</text>
<text x="89.8" y="186.3">1</text>
<text x="92.6" y="186.3">2</text>
<text x="108" y="186.4">1</text>
<text x="108" y="189.2">3</text>
<text x="110.8" y="186.4">2</text>
<text x="110.8" y="189.2">4</text>
<text x="120.1" y="186.3">1</text>
<text x="122.9" y="186.3">2</text>
<text x="125.7" y="186.3">3</text>
<text x="128.5" y="186.3">4</text>
<text x="137.4" y="186.7">6</text>
<text x="140.2" y="186.7">5</text>
<text x="143" y="186.7">4</text>
<text x="145.8" y="186.7">3</text>
<text x="148.6" y="186.7">2</text>
<text x="151.4" y="186.7">1</text>
<text x="161.4" y="186.9">1</text>
<text x="161.4" y="190.3">3</text>
<text x="164.2" y="186.9">2</text>
<text x="164.2" y="190.3">4</text>
<text x="174" y="187.7">5</text>
<text x="176.8" y="187.7">6</text>
<text x="179.6" y="187.7">7</text>
<text x="182.4" y="187.7">8</text>
<text x="185.2" y="187.7">9</text>
<text x="187.7" y="187.7">10</text>
<text x="65.5" y="194.6">2</text>
<text x="161.4" y="193.8">5</text>
<text x="164.2" y="193.8">6</text>
<text x="31.4" y="200.7">R57</text>
<text x="54.2" y="200.7">C: R317</text>
<text x="83.5" y="200.7">D34</text>
<text x="25.4" y="208">3</text>
<text x="25.4" y="205.5">1</text>
<text x="28.8" y="208">4</text>
<text x="32.7" y="208.1">5</text>
<text x="36.6" y="208.1">6</text>
<text x="40" y="205.5">2</text>
<text x="40" y="208">7</text>
<text x="51.4" y="208.4">6</text>
<text x="51.4" y="205.6">1</text>
<text x="54.2" y="208.4">7</text>
<text x="54.2" y="205.6">2</text>
<text x="57" y="208.4">8</text>
<text x="57" y="205.6">3</text>
<text x="59.8" y="208.4">9</text>
<text x="62.2" y="208.4">10</text>
<text x="65" y="208.4">11</text>
<text x="65.4" y="205.6">4</text>
<text x="67.8" y="208.4">12</text>
<text x="68.2" y="205.6">5</text>
<text x="79.3" y="208.4">4</text>
<text x="79.3" y="205.6">1</text>
<text x="82.1" y="208.4">5</text>
<text x="82.1" y="205.6">2</text>
<text x="84.9" y="208.4">6</text>
<text x="87.7" y="208.4">7</text>
<text x="90.5" y="208.4">8</text>
<text x="90.5" y="205.6">3</text>
<text x="28.5" y="210.8">8</text>
<text x="31.3" y="210.8">9</text>
<text x="33.7" y="210.8">10</text>
<text x="36.5" y="210.8">11</text>
<text x="79.3" y="211.2">9</text>
<text x="81.7" y="211.2">10</text>
<text x="84.5" y="211.2">11</text>
<text x="87.3" y="211.2">12</text>
<text x="90.1" y="211.2">13</text>
</g>
</svg>
